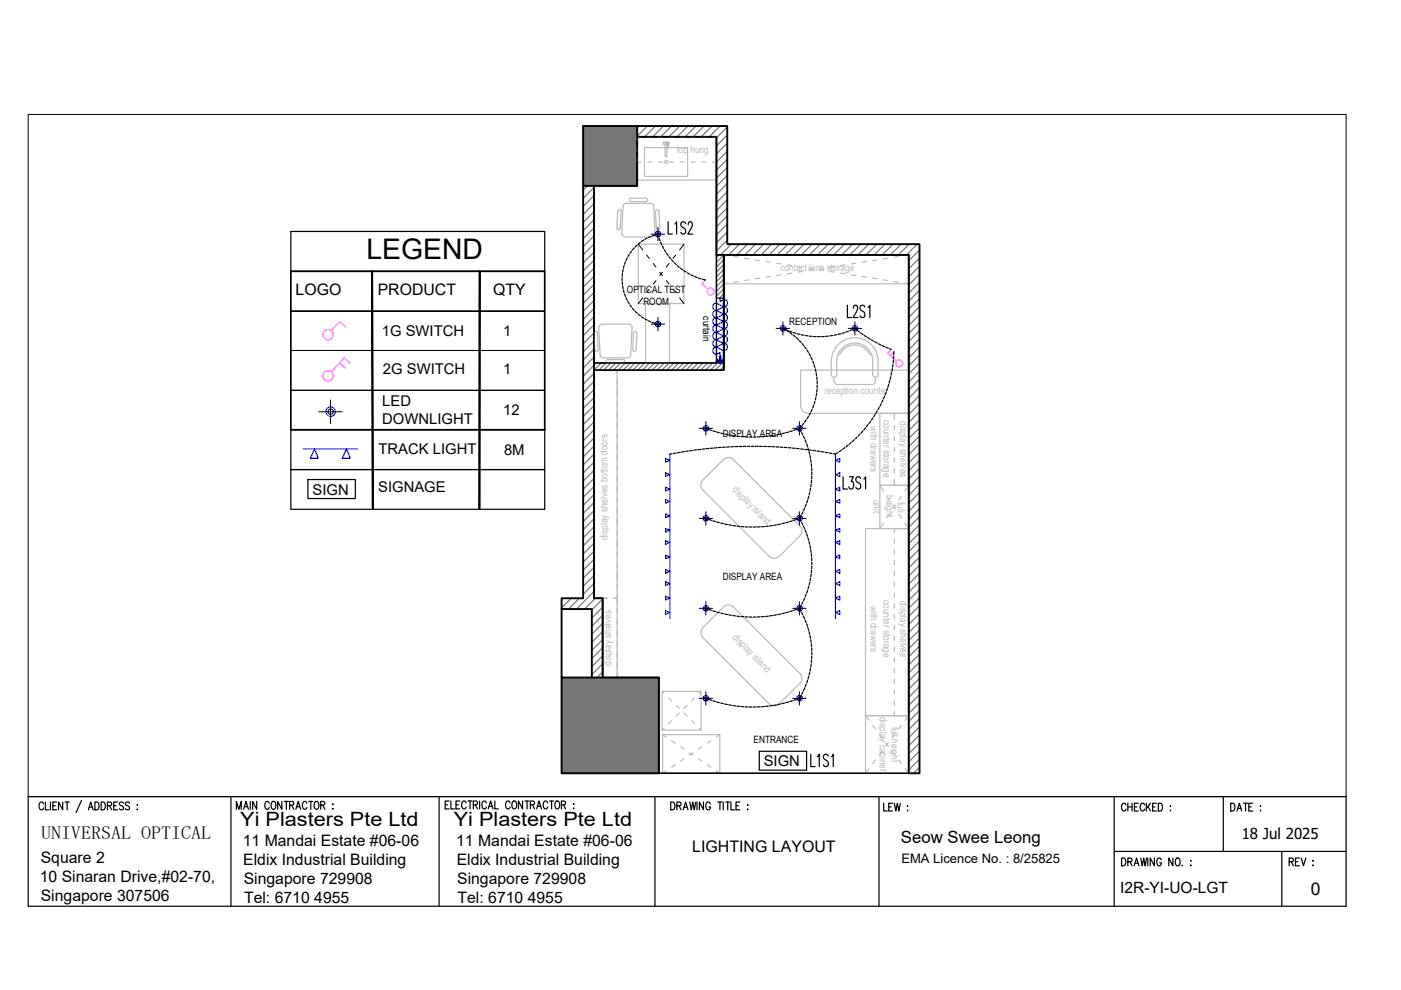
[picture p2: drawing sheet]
<svg xmlns="http://www.w3.org/2000/svg" width="297mm" height="210mm" viewBox="0 0 297 210" stroke-linecap="round" stroke-linejoin="round" font-family="sans-serif">
<!-- layer: PDF3_RC FUR -->
<g fill="none" stroke="#bababa" stroke-width=".25">
<path d="M135.1 29h16.8v9.2h-16.8zM135.1 33.5v.9h.8M135.1 31.2v.9M135.9 29h-.8v.9M136.6 31.3h9.2v6.1h-9.2zM137.3 29h.9M137.3 34.4h.9M139.6 29h.9M139.6 34.4h.9M141 30.6h-.4v-.4h1.2v.4h-.4h.4v-.4h-.4v.4M141 30.4v2.7M141 30.4l.2-.2 .2 .2"/>
<path d="M141 33l.2 .2 .2-.2M141.2 33.3h.1M141.4 30.4v2.7M141.6 30.6l.1 .8zM141.9 34.4h.9M141.9 29h.9M144.2 29h.9M144.2 34.4h.9M146.5 29h.9M146.5 34.4h.9M148.8 34.4h.9M148.8 29h.9"/>
<path d="M151.1 29h.8v.9M151.9 31.2v.9M151.9 33.5v.9h-.8M131.7 44.9l-.2 3.5M131.7 44.8a.38 .38 0 0 0-.3-.3 .38 .38 0 0 0-.4 .3l-.2 3.5a.37 .37 0 0 0 .3 .4 .37 .37 0 0 0 .4-.3M131.8 49.5l.2 .5 .5 .2M135.3 51.8h9.7v12.6h-9.7zM136.9 42h-3.1a.37 .37 0 0 0-.4 .4 .37 .37 0 0 0 .3 .3h3.2M136.9 42a.37 .37 0 0 1 .4 .4 .37 .37 0 0 1-.4 .3M137.9 43.1h-5.1a.71 .71 0 0 0-.7 .7l-.3 5.7M137.9 43.1a.71 .71 0 0 1 .7 .7l.3 5.7M138.9 49.5l-.2 .5-.5 .2h-5.7"/>
<path d="M139 44.9l.2 3.5M139.7 44.8l.2 3.5M139.7 44.8a.37 .37 0 0 0-.3-.3 .37 .37 0 0 0-.4 .4M139.9 48.3a.37 .37 0 0 1-.3 .4 .37 .37 0 0 1-.4-.3M153.4 54.1v6.1h39.3v-6.1h-39.3l.8 .1M155.6 54.4l.9 .1M156.5 59.7l-.9 .1M157.9 54.8l.9 .1M158.8 59.3l-.9 .2M160.1 55.1l.9 .2M161 59l-.9 .1M162.4 55.4l.9 .2"/>
<path d="M163.3 58.6l-.9 .2M164.7 55.8l.9 .1M165.6 58.3l-.9 .1M166.9 56.1l.9 .2M167.8 57.9l-.9 .2M169.2 56.5l.9 .2M170.1 57.6l-.9 .1M171.5 56.9l.8 .1M172.3 57.2l-.8 .2M173.7 57.2l.9 .2M174.6 56.9l-.9 .1M176 57.6l.9 .1"/>
<path d="M176.9 56.5l-.9 .2M178.3 57.9l.9 .2M179.2 56.1l-.9 .2M180.5 58.3l.9 .1M181.4 55.8l-.9 .1M182.8 58.6l.9 .2M183.7 55.4l-.9 .2M185 59l.9 .1M185.9 55.1l-.9 .2M187.3 59.3l.9 .2M188.2 54.8l-.9 .1M189.6 59.7l.9 .1"/>
<path d="M190.5 54.4l-.9 .1M192.7 54.1l-.9 .1M126.5 78.5h-.6v.6M126.6 70.6l.2 3.5M126.7 70.6a.38 .38 0 0 0-.4-.4 .38 .38 0 0 0-.4 .4l.2 3.5a.37 .37 0 0 0 .4 .4 .37 .37 0 0 0 .4-.4M126.9 69.5l.3 5.7M127.3 75.2a.75 .75 0 0 0 .7 .7h5a.71 .71 0 0 0 .7-.7M127.9 78.5h.9M128.9 77h3.2M128.9 76.2h3.2M128.9 76.2a.37 .37 0 0 0-.4 .4 .37 .37 0 0 0 .4 .3M130.2 78.5h.6v.6"/>
<path d="M132.1 76.2a.37 .37 0 0 1 .4 .4 .37 .37 0 0 1-.4 .3M134 69.5l-.3 5.7M134 69.5v-.4l-.5-.3-5.8-.1-.5 .3-.2 .5M134.1 74.1a.37 .37 0 0 0 .4 .4 .37 .37 0 0 0 .4-.4M135 70.6l-.1 3.6M135.1 70.6a.37 .37 0 0 0-.4-.4 .37 .37 0 0 0-.4 .4l-.2 3.5M136.9 64.4h5.1v12.6h-5.1zM154.2 60l-.8 .2M176.2 79.4a.58 .58 0 0 0 .6 .6 .58 .58 0 0 0 .6-.6M177.4 79.4v-3a3.8 3.8 0 0 1 3.8-3.7 3.8 3.8 0 0 1 3.8 3.7v3M184.8 75.2l-.5-.2a3.5 3.5 0 0 0-6.1 0l-.5 .2M185 79.4a.58 .58 0 0 0 .6 .6 .58 .58 0 0 0 .6-.6"/>
<path d="M186.2 76.4v3M186.2 76.4a5 5 0 0 0-5-4.8 5 5 0 0 0-4.9 4.8l-.1 3M191.8 60l.9 .2M125.9 80.4v1M125.9 82.8v.8M125.9 85v1M125.9 87.3v.9M125.9 89.6v.9M125.9 91.9v.9M125.9 94.2v.9M125.9 96.5v.9M125.9 98.8v.9"/>
<path d="M130.8 80.4v1M130.8 82.8v.8M130.8 85v1M130.8 87.3v.9M130.8 89.6v.9M130.8 91.9v.9M130.8 94.2v.9M130.8 96.5v.9M130.8 98.8v.9M153.4 97.4l-4.4 4.3a1.53 1.53 0 0 0 0 2.2l14.1 14.1a1.57 1.57 0 0 0 2.1-.1l4.4-4.3M153.4 97.4a1.51 1.51 0 0 1 2.1 0l14.1 14.1M169.7 86.1v-7.6h23v9.1h-21.4"/>
<path d="M169.8 86.1a1.53 1.53 0 0 0 1.5 1.5M176.8 80v.8M176.8 80.8a.77 .77 0 0 0 .8 .7h7.2M185.6 80v.8a.77 .77 0 0 1-.7 .7M186.5 87.6h6.2v15.3h-6.2zM189.6 90.2v1M189.6 92.5v.9M189.6 94.8v.9M189.6 97.1v.9M189.6 99.4v.9M190.4 87.6h-.8v1.3M191.8 87.6h.9v1.3"/>
<path d="M192.7 90.2v1M192.7 92.5v.9M192.7 94.8v.9M192.7 97.1v.9M192.7 99.4v.9M125.9 101.1v.9M125.9 103.3v1M125.9 105.6v1M125.9 107.9v.9M125.9 110.2v.9M125.9 112.5v.9M125.9 114.8v.9"/>
<path d="M125.9 117.1v.9M125.9 119.4v.9M130.8 101.1v.9M130.8 103.3v1M130.8 105.6v1M130.8 107.9v.9M130.8 110.2v.9M130.8 112.5v.9M130.8 114.8v.9M130.8 117.1v.9M130.8 119.4v.9M169.6 111.5a1.53 1.53 0 0 1 0 2.1"/>
<path d="M183.5 112.1h9.2v39.6h-9.2zM186.5 102.9l.8 1.2M187.3 110.9l-.8 1.2M188.1 105.2l.5 .8M188.6 109l-.5 .8M189.3 107.1l.6 .8M189.6 101.7v1.2h.8M189.6 114.3v.9M189.6 116.6v.9M189.6 118.8v1M189.9 107.1l-.6 .8M190.4 112.1h-.8v.8"/>
<path d="M190.6 109l.5 .8M191.1 105.2l-.5 .8M191.9 110.9l.8 1.2h-.9M192.7 102.9h-6.2v9.2h6.2v-9.2l-.8 1.2M192.7 101.7v1.2h-.9M192.7 112.1v.8M192.7 114.3v.9M192.7 116.6v.9M192.7 118.8v1M125.9 126.3v.5h1.9v16.9h3v-65.2h-4.9v48.3h.6M125.9 121.7v.9M125.9 124v.9"/>
<path d="M127.8 129v1M127.8 131.4v.9M127.8 133.6v1M127.8 135.9v.9M127.8 138.2v.9M127.9 126.8h.9M128.6 126.8h-.8v.9M130 126.8h.8v.9M130.8 126.3v.5h-.6M130.8 121.7v.9M130.8 124v.9M130.8 129v1"/>
<path d="M130.8 131.4v.9M130.8 133.6v1M130.8 135.9v.9M130.8 138.2v.9M153.4 128.7l-4.4 4.3a1.53 1.53 0 0 0 0 2.2l14.1 14M153.4 128.7a1.53 1.53 0 0 1 2.1 0M155.5 128.7l14.1 14.1a1.51 1.51 0 0 1 0 2.1l-4.4 4.3M189.6 121.1v1M189.6 123.4v.9M189.6 125.7v.9M189.6 128v.9M189.6 130.3v.9"/>
<path d="M189.6 132.6v.9M189.6 134.9v.9M189.6 137.2v.9M189.6 139.5v.9M192.7 121.1v1M192.7 123.4v.9M192.7 125.7v.9M192.7 128v.9M192.7 130.3v.9M192.7 132.6v.9M192.7 134.9v.9M192.7 137.2v.9"/>
<path d="M192.7 139.5v.9M127.8 142.8v.9h.8M127.8 140.5v.9M130.8 142.8v.9h-.8M130.8 140.5v.9M140.4 146.6h8.2v8.2h-8.2zM140.4 146.6l.4 .4M140.5 155.8h12.1v8.1h-12.1zM140.5 155.8l.7 .5M140.8 154.4l-.4 .4M141.8 147.9l.6 .7M142.4 157l.7 .6"/>
<path d="M142.4 152.8l-.6 .7M143.4 149.6l.6 .6M144 151.2l-.6 .6M144.3 158.3l.7 .5M145 151.2l.7 .6M145.7 149.6l-.7 .6M146.2 159.6l.7 .5M146.6 152.8l.7 .7M146.9 159.6l-.7 .5M147.3 147.9l-.7 .7M148.2 154.4l.4 .4M148.6 146.6l-.4 .4"/>
<path d="M148.8 158.3l-.7 .5M150.7 157l-.7 .6M152.6 155.8l-.7 .5M163.1 149.2a1.53 1.53 0 0 0 2.2 0M183.5 151.7l.7 1M185 153.8l.6 .8M186.4 155.7l.6 .7M187 159.3l-.6 .7M187.8 157.5l.5 .7M188.3 157.5l-.5 .7M189.2 159.3l.5 .7M189.6 150.9v.8h.8"/>
<path d="M189.6 141.7v1M189.6 144v.9M189.6 146.3v.9M189.6 148.6v.9M189.7 155.7l-.5 .7M191.1 153.8l-.6 .8M192.7 151.7h-9.2v12.2h9.2v-12.2l-.8 1M192.7 150.9v.8h-.9M192.7 141.7v1M192.7 144v.9M192.7 146.3v.9M192.7 148.6v.9"/>
<path d="M141.2 163.4l-.7 .5M143.1 162.2l-.7 .5M145 160.9l-.7 .5M148.1 160.9l.7 .5M150 162.2l.7 .5M151.9 163.4l.7 .5M184.2 163l-.7 .9M185.6 161.1l-.6 .8M190.5 161.1l.6 .8M191.9 163l.8 .9"/>
<circle cx="141.2" cy="34.3" r=".31"/>
</g>
<!-- layer: PDF3_0 -->
<g fill="#767676" stroke="#767676" stroke-width=".21">
<path d="M119.1 143.7l20.6 20.2v-20.2zM119.1 143.7l20.6 20.2h-20.6z"/>
<path d="M123.6 26.7l11.5 12.7v-12.7zM123.6 26.7l11.5 12.7h-11.5z"/>
</g>
<g fill="none" stroke="#767676" stroke-width=".25">
<path d="M124.6 39.4l-1 .9M125.9 39.8l-2.3 2.3M135.5 26.7l-.4 .5M137.3 26.7l-2.2 2.2M139 26.7l-2.3 2.3M140.7 26.7l-2.3 2.3M142.4 26.7l-2.3 2.3M144.1 26.7l-2.3 2.3M145.8 26.7l-2.3 2.3M147.5 26.7l-2.3 2.3M149.3 26.7l-2.4 2.3M151 26.7l-2.3 2.3"/>
<path d="M152.7 26.7l-2.3 2.3M154.2 26.9l-2.3 2.3M154.2 28.6l-2.3 2.3M154.2 30.3l-2.3 2.4M154.2 32.1l-2.3 2.3M154.2 33.8l-2.3 2.3M154.2 35.5l-2.3 2.3M154.2 37.2l-2.3 2.3M154.2 38.9l-2.3 2.3M125.9 41.5l-2.3 2.3M125.9 43.2l-2.3 2.3M125.9 44.9l-2.3 2.3"/>
<path d="M125.9 46.6l-2.3 2.3M125.9 48.3l-2.3 2.3M125.9 50l-2.3 2.3M125.9 51.7l-2.3 2.3M125.9 53.5l-2.3 2.2M125.9 55.2l-2.3 2.3M125.9 56.9l-2.3 2.3M125.9 58.6l-2.3 2.3M152.4 54.1l-.5 .5M153.4 55.1l-1.5 1.5M153.4 54.1l-1.5 1.5M153.4 56.1l-1.5 1.6"/>
<path d="M153.4 57.2l-1.5 1.5M153.4 58.2l-1.5 1.5M153.4 59.2l-1.5 1.6M154.2 40.7l-2.3 2.2M154.2 42.3l-2.3 2.4M154.2 44.1l-2.3 2.3M154.2 45.8l-2.3 2.3M154.2 47.5l-2.3 2.3M154.2 49.2l-2.3 2.3M154.2 50.9l-2.3 2.3M155.1 51.8l-2.3 2.3M156.8 51.8l-2.3 2.3"/>
<path d="M158.5 51.8l-2.3 2.3M160.2 51.8l-2.3 2.3M161.9 51.8l-2.3 2.3M163.6 51.8l-2.3 2.3M165.3 51.8l-2.2 2.3M167.1 51.8l-2.3 2.3M168.8 51.8l-2.3 2.3M170.5 51.8l-2.3 2.3M172.2 51.8l-2.3 2.3M173.9 51.8l-2.3 2.3M175.6 51.8l-2.3 2.3M177.3 51.8l-2.2 2.3"/>
<path d="M179.1 51.8l-2.3 2.3M180.8 51.8l-2.3 2.3M182.5 51.8l-2.3 2.3M184.2 51.8l-2.3 2.3M185.9 51.8l-2.3 2.3M187.6 51.8l-2.3 2.3M189.3 51.8l-2.3 2.3M191.1 51.8l-2.3 2.3M192.8 51.8l-2.3 2.3M194.5 51.8l-2.3 2.3M195 53l-2.3 2.3M195 54.7l-2.3 2.3"/>
<path d="M195 56.4l-2.3 2.3M195 58.1l-2.3 2.3M195 59.9l-2.3 2.3M125.9 60.3l-2.3 2.3M125.9 62l-2.3 2.3M125.9 63.7l-2.3 2.3M125.9 65.5l-2.3 2.2M125.9 67.2l-2.3 2.3M125.9 68.9l-2.3 2.3M125.9 70.6l-2.3 2.3M125.9 72.3l-2.3 2.3M125.9 74l-2.3 2.3"/>
<path d="M125.9 75.7l-2.3 2.3M125.9 79.2l-2.3 2.3M126.4 77l-2.8 2.7M127.5 77l-1.6 1.5M128.5 77l-1.5 1.5M129.5 77l-1.5 1.5M130.6 77l-1.6 1.5M131.6 77l-1.5 1.5M132.6 77l-1.5 1.5M133.6 77l-1.5 1.5M134.6 77l-1.5 1.5M135.7 77l-1.5 1.5"/>
<path d="M136.7 77l-1.5 1.5M137.7 77l-1.5 1.5M138.8 77l-1.5 1.5M139.8 77l-1.5 1.5M140.8 77l-1.5 1.5M141.9 77l-1.6 1.5M142.9 77l-1.5 1.5M143.9 77l-1.5 1.5M145 77l-1.6 1.5M146 77l-1.6 1.5M147 77l-1.5 1.5M148 77l-1.5 1.5"/>
<path d="M149.1 77l-1.6 1.5M150.1 77l-1.5 1.5M151.1 77l-1.5 1.5M152.1 77l-1.5 1.5M153.2 77l-1.6 1.5M153.4 62.3l-.9 .9M153.4 60.3l-1.5 1.5M153.4 61.3l-1.5 1.5M153.4 77.7l-.7 .8M195 61.6l-2.3 2.3M195 63.3l-2.3 2.3M195 65l-2.3 2.3"/>
<path d="M195 66.7l-2.3 2.3M195 68.4l-2.3 2.3M195 70.1l-2.3 2.3M195 71.9l-2.3 2.3M195 73.6l-2.3 2.3M195 75.3l-2.3 2.3M195 77l-2.3 2.3M195 78.7l-2.3 2.3M125.9 80.9l-2.3 2.3M125.9 82.6l-2.3 2.3M125.9 84.3l-2.3 2.3M125.9 86l-2.3 2.3"/>
<path d="M125.9 87.7l-2.3 2.3M125.9 89.5l-2.3 2.3M125.9 91.2l-2.3 2.3M125.9 92.9l-2.3 2.3M125.9 94.6l-2.3 2.3M125.9 96.3l-2.3 2.3M125.9 98l-2.3 2.3M125.9 99.7l-2.3 2.3M195 80.4l-2.3 2.3M195 82.1l-2.3 2.3M195 83.9l-2.3 2.2M195 85.6l-2.3 2.3"/>
<path d="M195 87.3l-2.3 2.3M195 89l-2.3 2.3M195 90.7l-2.3 2.3M195 92.4l-2.3 2.3M195 94.1l-2.3 2.3M195 95.9l-2.3 2.2M195 97.6l-2.3 2.3M195 99.3l-2.3 2.3M125.9 101.4l-2.3 2.3M125.9 103.2l-2.3 2.2M125.9 104.9l-2.3 2.3M125.9 106.6l-2.3 2.3"/>
<path d="M125.9 108.3l-2.3 2.3M125.9 110l-2.3 2.3M125.9 111.7l-2.3 2.3M125.9 113.4l-2.3 2.3M125.9 115.2l-2.3 2.2M125.9 116.9l-2.3 2.3M125.9 118.6l-2.3 2.3M195 101l-2.3 2.3M195 102.7l-2.3 2.3M195 104.4l-2.3 2.3M195 106.1l-2.3 2.3M195 107.8l-2.3 2.3"/>
<path d="M195 109.6l-2.3 2.2M195 111.3l-2.3 2.3M195 113l-2.3 2.3M195 114.7l-2.3 2.3M195 116.4l-2.3 2.3M195 118.1l-2.3 2.3M195 119.8l-2.3 2.3M119.4 126.8l-.3 .4M121.1 126.8l-2 2.1M122.8 126.8l-2.3 2.3M125.9 120.3l-2.3 2.3M125.9 122l-2.3 2.3"/>
<path d="M125.9 123.7l-2.3 2.3M125.9 125.4l-3.7 3.7M126.2 126.8l-2.3 2.3M127.8 127l-2.3 2.3M127.8 128.7l-2.3 2.3M127.8 130.5l-2.3 2.3M127.8 132.2l-2.3 2.3M127.8 133.9l-2.3 2.3M127.8 135.6l-2.3 2.3M127.8 137.3l-2.3 2.3M127.8 139l-2.3 2.3M195 121.6l-2.3 2.3"/>
<path d="M195 123.3l-2.3 2.3M195 125l-2.3 2.3M195 126.7l-2.3 2.3M195 128.4l-2.3 2.3M195 130.1l-2.3 2.3M195 131.8l-2.3 2.3M195 133.6l-2.3 2.2M195 135.2l-2.3 2.4M195 137l-2.3 2.3M195 138.7l-2.3 2.3M127.8 140.8l-2.3 2.2M127.8 142.5l-1.2 1.2"/>
<path d="M195 140.4l-2.3 2.3M195 142.1l-2.3 2.3M195 143.8l-2.3 2.3M195 145.6l-2.3 2.2M195 147.3l-2.3 2.3M195 149l-2.3 2.3M195 150.7l-2.3 2.3M195 152.4l-2.3 2.3M195 154.1l-2.3 2.3M195 155.8l-2.3 2.3M195 157.5l-2.3 2.3M195 159.3l-2.3 2.2"/>
<path d="M195 161l-2.3 2.3M195 162.7l-1.3 1.2"/>
</g>
<!-- layer: PDF3_WALL -->
<path d="M125.9 39.4v87.4h1.9v16.9M135.1 29h16.8v25.1h40.8v109.8h2.3v-112.1h-40.8v-25.1h-30.6v100.1h-4.5v37.1h20.6v-20.2h-20.6M135.1 26.7v12.7h-11.5M119.1 129.1h6.4v14.6" fill="none" stroke="#000" stroke-width=".4"/>
<!-- layer: PDF3_FLOOR -->
<path d="M139.7 163.9h53" fill="none" stroke="#000" stroke-width=".21"/>
<!-- layer: PDF3_PT WALL -->
<path d="M151.9 54.1v9.1h1.5v-9.1M125.9 77h27.5v1.5h-27.5" fill="none" stroke="#000" stroke-width=".25"/>
<!-- layer: PDF3_0 -->
<g fill="none" stroke="#00f" stroke-width=".25">
<path d="M151.9 75.1l.8-.3v.7h.1v1M151.9 64.3l1.5 .8-1.5 .7 1.5 .8-1.5 .8 1.5 .7-1.5 .8 1.5 .8-1.5 .8 1.5 .8-1.5 .7 1.5 .8-1.5 .8 1.6 .8a.79 .79 0 0 0 .7-.8 .79 .79 0 0 0-.7-.8M151.9 76.2l.2 .1M151.9 72a.77 .77 0 0 0-.8 .8 .77 .77 0 0 0 .8 .7 .79 .79 0 0 0-.8 .8 .79 .79 0 0 0 .8 .8M151.9 70.4a.79 .79 0 0 0-.8 .8 .79 .79 0 0 0 .8 .8M151.9 68.9a.79 .79 0 0 0-.8 .8 .79 .79 0 0 0 .8 .8M151.9 65.8a.77 .77 0 0 0-.8 .8 .77 .77 0 0 0 .8 .7 .79 .79 0 0 0-.8 .8 .79 .79 0 0 0 .8 .8M151.9 64.2a.79 .79 0 0 0-.8 .8 .79 .79 0 0 0 .8 .8M151.9 76.3l.3 .1-.1 .2 .2-.1v.3l.2-.1v.2l.1-.1M151.9 76.3l.1 .1M152 76.4l.5 .6 .1-.1M152.1 76.3l.6 .5"/>
<path d="M152.6 76.9l.1 .1M152.7 63.2v.7l.7-.4M152.7 76.8h-.1l.1-.1-.1-.1h.1l-.1-.1 .1-.1-.1-.1 .1-.1h-.1l.1-.1-.1-.1 .1-.1h-.1l.1-.1-.1-.1 .1-.1-.1-.1v1.4M152.8 76.5v.3M153.1 76.4l-.5 .4M153.2 76.3l-.1 .1M153.3 76.2l-.1 .1M153.3 76.2v.2h-.2v.2h-.1v.1h-.1v.1h-.1l.1 .1 .5-.5M153.4 76.2v.1M153.5 69.7a.77 .77 0 0 1 .7 .7 .77 .77 0 0 1-.7 .8 .79 .79 0 0 1 .7 .8 .79 .79 0 0 1-.7 .8M153.5 68.1a.79 .79 0 0 1 .7 .8 .79 .79 0 0 1-.7 .8M153.5 66.6a.79 .79 0 0 1 .7 .8 .79 .79 0 0 1-.7 .7"/>
<path d="M153.5 63.5a.77 .77 0 0 1 .7 .7 .77 .77 0 0 1-.7 .8 .79 .79 0 0 1 .7 .8 .79 .79 0 0 1-.7 .8M153.5 76.3l-.1 .1"/>
</g>
<!-- layer: PDF3_DM -->
<path d="M151.9 64.7v3.9M153.4 64.7v3.9M125.9 80v3.8" fill="none" stroke="#000" stroke-width=".21"/>
<!-- layer: PDF3_RC FUR -->
<g fill="none" stroke="#000" stroke-width=".21">
<path d="M135.3 51.8l1 1.2M137.1 54.1l.6 .7M138.5 55.9l.6 .7M139.1 59.5l-.6 .7M139.9 57.7l.5 .7M140.4 57.7l-.5 .7M141.3 59.5l.5 .7M141.8 55.9l-.5 .7M143.3 54.1l-.6 .7M145 51.8l-.9 1.2M136.3 63.2l-1 1.2M137.7 61.3l-.6 .8"/>
<path d="M142.7 61.3l.6 .8M144.1 63.2l.9 1.2"/>
</g>
<!-- layer: PDF3_RC STRUCTURE -->
<path d="M154 54.1l-.6 .5M126.1 78.5l-.2 .2M151.9 76.5l-.4 .5" fill="none" stroke="#bababa" stroke-width=".25"/>
<!-- layer: PDF3_RC SETTING -->
<path d="M135.1 29h16.8v48h-26v-37.6h9.2zM125.9 78.5h27.5v-24.4v24.4v-24.4h39.3v109.8h-53v-20.2h-11.9v-16.9h-1.9z" fill="none" stroke="#000" stroke-width=".3"/>
<!-- layer: PDF3_RC ACCS -->
<g fill="none" stroke="#00f" stroke-width=".25">
<path d="M66.7 95.2l.8 2h-1.7zM73.5 95.2l.8 2h-1.7zM141.1 97.2l.9 .4-.9 .4zM142 96.3v34.9M177.1 96.3v34.9M177.1 97.6l.9-.4v.8zM141.1 109l.9 .4-.9 .3zM141.1 112l.9 .4-.9 .4zM141.1 105.9l.9 .4-.9 .4zM141.1 100.3l.9 .3-.9 .4zM141.1 103.3l.9 .4-.9 .4zM141.1 117.7l.9 .4-.9 .4z"/>
<path d="M141.1 114.7l.9 .3-.9 .4zM177.1 109.4l.9-.4v.7zM177.1 112.4l.9-.4v.8zM177.1 106.3l.9-.4v.8zM177.1 100.6l.9-.3v.7zM177.1 103.7l.9-.4v.8zM177.1 118.1l.9-.4v.8zM177.1 115l.9-.3v.7zM141.1 120.8l.9 .3-.9 .4zM141.1 126.4l.9 .4-.9 .4zM141.1 129.5l.9 .4-.9 .4zM141.1 123.4l.9 .4-.9 .3z"/>
<path d="M177.1 121.1l.9-.3v.7zM177.1 126.8l.9-.4v.8zM177.1 129.9l.9-.4v.8zM177.1 123.8l.9-.4v.7z"/>
<circle cx="139.5" cy="49.6" r=".58"/>
<circle cx="139.5" cy="68.7" r=".58"/>
<circle cx="166" cy="69.6" r=".58"/>
<circle cx="181.3" cy="69.6" r=".58"/>
<circle cx="70.1" cy="87.3" r="1.01"/>
<circle cx="149.7" cy="90.8" r=".58"/>
<circle cx="169.5" cy="90.8" r=".58"/>
<circle cx="149.7" cy="109.9" r=".58"/>
<circle cx="169.5" cy="109.9" r=".58"/>
<circle cx="149.7" cy="129" r=".58"/>
<circle cx="169.5" cy="129" r=".58"/>
<circle cx="149.7" cy="148" r=".58"/>
<circle cx="169.5" cy="148" r=".58"/>
</g>
<g fill="none" stroke="#000" stroke-width=".21">
<path d="M138.1 49.6h2.8M139.5 48.2v2.9M138.1 68.7h2.8M139.5 67.3v2.8M164.6 69.6h2.8M166 68.2v2.8M179.8 69.6h2.9M181.3 68.2v2.8M67.6 87.3h5M70.1 84.8v5M148.2 90.8h2.9M149.7 89.4v2.9"/>
<path d="M168.1 90.8h2.8M169.5 89.4v2.9M148.2 109.9h2.9M149.7 108.5v2.8M168.1 109.9h2.8M169.5 108.5v2.8M148.2 129h2.9M149.7 127.6v2.8M168.1 129h2.8M169.5 127.6v2.8M148.2 148.1h2.9M149.7 146.7v2.8"/>
<path d="M168.1 148.1h2.8M169.5 146.7v2.8"/>
<circle cx="139.5" cy="49.6" r=".31"/>
<circle cx="139.5" cy="68.7" r=".31"/>
<circle cx="166" cy="69.6" r=".31"/>
<circle cx="181.3" cy="69.6" r=".31"/>
<circle cx="70.1" cy="87.3" r=".56"/>
<circle cx="149.7" cy="90.8" r=".31"/>
<circle cx="169.5" cy="90.8" r=".31"/>
<circle cx="149.7" cy="109.9" r=".31"/>
<circle cx="169.5" cy="109.9" r=".31"/>
<circle cx="149.7" cy="129" r=".31"/>
<circle cx="169.5" cy="129" r=".31"/>
<circle cx="149.7" cy="148" r=".31"/>
<circle cx="169.5" cy="148" r=".31"/>
</g>
<!-- layer: 0 -->
<g fill="none" stroke="#f0f" stroke-width=".25">
<path d="M149.6 59.4l-.7 .8 1.2 1.2M72 76.9l1.2 1.1M73.2 69.3l-1.2-1.1-1.8 1.9M74.2 77l-1.2-1.1-2.8 3M189 74.1l-.8 .8 1.9 1.7M189.5 74.6l-.7 .8"/>
<circle cx="69.6" cy="79.7" r="1.09"/>
<circle cx="69.6" cy="71" r="1.09"/>
<circle cx="150.7" cy="61.8" r=".73"/>
<circle cx="190.6" cy="77" r=".73"/>
</g>
<!-- layer: PDF_Geometry -->
<path d="M61.7 57.5h53.8v33.6h-53.8zM79 108l-.1-50.5 .1 50.5M101.6 108l.1-50.5-.1 50.5" fill="none" stroke="#000" stroke-width=".36"/>
<path d="M115.5 66h-53.8h53.8M115.5 74.3h-53.8h53.8M115.5 82.8h-53.8h53.8" fill="none" stroke="#000" stroke-width=".21"/>
<!-- layer: 0 -->
<g fill="none" stroke="#000" stroke-width=".25">
<path d="M61.7 49.1h53.8v8.4h-53.8zM131.9 58.9v.6M131.9 59.8l.1 .5M132 58l-.1 .6M132.1 57.2l-.1 .5M132.3 56.3l-.1 .6M132.6 55.5l-.2 .5M133 54.7l-.3 .5M133.4 53.9l-.3 .5M133.9 53.2l-.3 .5M134.5 52.6l-.4 .4M135.1 52l-.4 .4"/>
<path d="M135.8 51.4l-.5 .3M136.5 50.9l-.5 .3M137.2 50.5l-.5 .3M138 50.1l-.5 .2M138.9 49.8l-.6 .2M139.1 49.7l.4-.1 .2 .7M139.8 50.6l.2 .5M140.1 51.4l.2 .5M140.4 52.2l.3 .5M140.9 53l.2 .4M141.3 53.7l.4 .5M141.8 54.4l.4 .5"/>
<path d="M142.4 55.1l.4 .4M143 55.7l.4 .4M143.6 56.3l.4 .4M144.3 56.9l.4 .3M145 57.4l.5 .3M145.7 57.9l.5 .2M146.5 58.3l.5 .2M147.3 58.6l.5 .2M148.1 58.9l.5 .2M148.9 59.2l.7 .2M132 60.6l.1 .6M132.2 61.5l.1 .6"/>
<path d="M132.4 62.3l.2 .6M132.7 63.1l.3 .6M133.1 63.9l.3 .5M133.6 64.7l.3 .4M134.1 65.4l.4 .4M134.7 66l.4 .4M135.3 66.6l.5 .4M136 67.2l.5 .3M136.7 67.6l.6 .3M137.5 68l.5 .3M138.3 68.4l.6 .2M139.1 68.6l.4 .1"/>
<path d="M166 69.6l.3 .2M166.6 69.9l.5 .2M167.4 70.2l.5 .2M168.2 70.5l.5 .2M169 70.8l.6 .1M169.9 71l.5 .1M170.7 71.1l.6 .1M171.6 71.3h.6M172.5 71.3l.5 .1M173.3 71.4h.6M174.8 71.3l-.6 .1M175.6 71.3h-.5"/>
<path d="M176.5 71.1l-.6 .1M177.4 71l-.6 .1M178.2 70.8l-.5 .1M179.1 70.5l-.6 .2M179.9 70.2l-.6 .2M180.7 69.9l-.5 .2M181 69.8l.3-.2 .3 .3M181.8 70.1l.5 .3M182.5 70.6l.5 .3M183.2 71.1l.5 .3M183.9 71.6l.5 .3M184.7 72l.5 .3"/>
<path d="M185.4 72.4l.6 .3M186.2 72.9l.5 .2M187 73.3l.5 .2M187.8 73.6l.5 .2M188.6 73.9l.4 .2M188.9 79.9l-.2 .5M189 79l-.1 .6M189.2 78.1l-.1 .6M189.3 77.3l-.1 .5M189.4 76.4v.6M189.5 75.5l-.1 .6M189.5 74.6v.6"/>
<path d="M61.7 91.1h53.8v8.5h-53.8zM61.7 99.6h53.8v8.4h-53.8zM142.5 96.2l-.5 .1M143.4 96l-.6 .2M144.2 95.9l-.5 .1M145.1 95.8h-.6M146 95.6l-.6 .1M146.8 95.5l-.6 .1M147.7 95.4l-.6 .1M148.6 95.3h-.6M149.4 95.2h-.6M149.7 90.8l.3 .2"/>
<path d="M150.3 95.1h-.6M150.3 91.1l.5 .2M151.1 91.3l.6 .2M151.2 95l-.6 .1M152 91.6l.5 .2M152 94.9l-.6 .1M152.8 91.8l.6 .2M152.9 94.9h-.6M153.7 92l.5 .2M153.8 94.8h-.6M154.5 92.2l.6 .1M154.6 94.8h-.5"/>
<path d="M155.4 92.3l.5 .1M155.5 94.7h-.6M156.2 92.5h.6M156.4 94.7h-.6M157.1 92.6h.6M157.3 94.7h-.6M158 92.6l.5 .1M158.1 94.6l-.6 .1M158.4 94.6h.6M158.8 92.7h.6M159.3 94.6h.6M160.2 94.6h.5"/>
<path d="M160.3 92.7h-.6M161 94.6l.6 .1M161.2 92.6h-.6M161.9 94.7h.6M162 92.6h-.6M162.8 94.7h.6M162.9 92.5h-.6M163.6 94.7h.6M163.8 92.3l-.6 .1M164.5 94.8h.6M164.6 92.2l-.6 .1M165.4 94.8h.6"/>
<path d="M165.5 92l-.6 .2M166.3 94.9h.5M166.3 91.8l-.5 .2M167.1 94.9l.6 .1M167.2 91.6l-.6 .2M168 95l.6 .1M168 91.3l-.5 .2M168.8 91.1l-.5 .1M168.9 95.1h.5M169.5 90.8l-.4 .2M169.5 90.8l.3 .7M169.7 95.2h.6"/>
<path d="M170 91.7l.2 .5M170.3 92.5l.3 .5M170.6 95.3h.6M170.7 93.3l.2 .5M171 94.1l.2 .6M171.3 94.9l.2 .6M171.5 95.4l.5 .1M171.5 95.8l.2 .5M171.7 96.6l.1 .6M171.9 97.5l.1 .5M172 98.3l.1 .6M172.1 99.2v.6"/>
<path d="M172.3 95.5l.6 .1M173.2 95.6l.6 .1M174.1 95.8h.5M174.9 95.9l.6 .1M175.8 96l.5 .1M177.7 95.9l-.6 .4-.5-.1M178.4 95.4l-.5 .4M179.1 94.9l-.4 .4M179.8 94.4l-.4 .4M180.5 93.8l-.5 .4M181.1 93.2l-.4 .4M181.7 92.6l-.4 .4"/>
<path d="M182.4 92l-.4 .4M183 91.4l-.4 .4M183.5 90.7l-.4 .5M184.1 90l-.4 .5M184.6 89.3l-.4 .5M185.1 88.6l-.4 .5M185.6 87.9l-.4 .5M186 87.1l-.3 .5M186.4 86.4l-.3 .5M186.8 85.6l-.2 .5M187.2 84.8l-.2 .5M187.5 84l-.2 .5"/>
<path d="M187.9 83.2l-.3 .5M188.2 82.4l-.2 .5M188.4 81.5l-.2 .6M188.7 80.7l-.2 .6M65.3 101.7h10v4h-10zM149.7 109.9l.3 .1M150.3 110.1l.5 .2M151.1 110.4l.6 .2M152 110.7l.5 .1M152.8 110.9l.6 .1M153.7 111.1l.5 .1M154.5 111.3l.6 .1"/>
<path d="M155.4 111.4l.5 .1M156.2 111.5l.6 .1M157.1 111.6l.6 .1M158 111.7h.5M158.8 111.7l.6 .1M160.3 111.7l-.6 .1M161.2 111.7h-.6M162 111.6l-.5 .1M162.9 111.5l-.6 .1M163.8 111.4l-.6 .1M164.6 111.3l-.6 .1M165.5 111.1l-.6 .1"/>
<path d="M166.3 110.9l-.5 .1M167.2 110.7l-.6 .1M168 110.4l-.5 .2M168.8 110.1l-.5 .2M169.1 110l.4-.1 .3 .6M169.8 109.3l-.3 .6M170 110.8l.2 .5M170.3 108.5l-.3 .5M170.3 111.6l.3 .5M170.6 107.7l-.2 .5M170.7 112.4l.2 .5M170.9 106.9l-.2 .6"/>
<path d="M171 113.2l.2 .5M171.2 106.1l-.2 .5M171.3 114l.2 .5M171.5 105.3l-.2 .5M171.5 114.8l.2 .6M171.7 104.4l-.2 .6M171.7 115.7l.1 .6M171.8 103.5v.6M171.9 116.5l.1 .6M172 102.7l-.1 .6M172 117.4l.1 .6M172.1 101.8l-.1 .6"/>
<path d="M172.1 118.3v.6M172.1 100.1v.6M172.1 119.2v.5M172.1 100.9v.6M149.7 129l.3 .1M150.3 129.2l.5 .2M151.1 129.5l.6 .2M152 129.8l.5 .1M152.8 130l.6 .1M153.7 130.2l.5 .1M154.5 130.4l.6 .1M155.4 130.5l.5 .1"/>
<path d="M156.2 130.6l.6 .1M157.1 130.7l.6 .1M158 130.8h.5M158.8 130.8h.6M160.3 130.8h-.6M161.2 130.8h-.6M162 130.7l-.6 .1M162.9 130.6l-.6 .1M163.8 130.5l-.6 .1M164.6 130.4l-.6 .1M165.5 130.2l-.6 .1M166.3 130l-.5 .1"/>
<path d="M167.2 129.8l-.6 .1M168 129.5l-.5 .2M168.8 129.2l-.5 .2M169.5 129l-.4 .1M169.5 129l.3 .6M169.8 128.4l-.3 .6M170 129.9l.2 .5M170.3 127.6l-.3 .5M170.3 130.7l.3 .5M170.6 126.8l-.2 .5M170.7 131.4l.2 .6M170.9 126l-.2 .5"/>
<path d="M171 132.3l.2 .5M171.2 125.2l-.2 .5M171.3 133.1l.2 .5M171.5 124.3l-.2 .6M171.5 133.9l.2 .6M171.7 123.5l-.2 .6M171.7 134.8l.1 .5M171.8 122.6v.6M171.9 135.6l.1 .6M172 121.8l-.1 .5M172 136.5l.1 .6M172.1 120.9l-.1 .6"/>
<path d="M172.1 140l-.1 .6M172.1 137.4v.5M172.1 138.2v.6M172.1 120v.6M172.1 139.1v.6M149.7 148.1l.3 .1M150.3 148.3l.5 .2M151.1 148.6l.6 .2M152 148.8l.5 .2M152.8 149.1l.6 .1M153.7 149.3l.5 .1M154.5 149.4l.6 .1"/>
<path d="M155.4 149.6l.5 .1M156.2 149.7l.6 .1M157.1 149.8l.6 .1M158 149.9h.5M158.8 149.9h.6M160.3 149.9h-.6M161 159.3h10v4h-10zM161.2 149.9h-.6M162 149.8l-.5 .1M162.9 149.7l-.6 .1M163.8 149.6l-.6 .1M164.6 149.5l-.6 .1"/>
<path d="M165.5 149.3l-.6 .1M166.3 149.1l-.5 .1M167.2 148.8l-.6 .2M168 148.6l-.5 .2M168.8 148.3l-.5 .2M169.5 148.1l-.4 .1M169.8 147.4l-.3 .7M170.3 146.7l-.3 .5M170.6 145.9l-.2 .5M170.9 145.1l-.2 .5M171.2 144.2l-.2 .6M171.5 143.4l-.2 .6"/>
<path d="M171.7 142.6l-.2 .5M171.8 141.7v.6M172 140.8l-.1 .6M6 168.9h279.4v23.2h-279.4zM49 168.9v23.2M93.1 168.9v23.2M138.9 168.9v23.2M186.4 168.9v23.2M236.2 168.9v23.2M259.4 168.9v11.6M271.8 180.5v11.6"/>
</g>
<!-- layer: SLD-LINE -->
<g fill="none" stroke="#000" stroke-width=".25">
<path d="M166 69.6l.5 .3M166.7 70.1l.5 .3M167.5 70.5l.4 .4M168.2 71l.4 .4M168.8 71.6l.5 .4M169.5 72.2l.3 .4M170.1 72.8l.3 .5M170.6 73.5l.3 .5M171.1 74.2l.3 .5M171.5 75l.3 .5M171.9 75.7l.3 .6M172.3 76.6l.2 .5"/>
<path d="M172.6 77.4l.2 .5M172.9 78.2l.1 .6M173 79.1l.1 .5M173.2 79.9v.6M169.8 90.4l-.3 .4M170.4 89.7l-.3 .5M170.9 89l-.3 .5M171.4 88.3l-.3 .5M171.8 87.5l-.3 .5M172.2 86.7l-.2 .6M172.5 85.9l-.2 .6M172.8 85.1l-.2 .6"/>
<path d="M173 84.3l-.1 .5M173.1 83.4l-.1 .6M173.2 82.5v.6M173.2 80.8l.1 .6M173.3 81.7v.5"/>
</g>
<!-- layer: 0 -->
<path d="M64.3 95.2h11.5" fill="none" stroke="#00f" stroke-width=".25"/>
<!-- layer: SLD-TXT -->
<g fill="none" stroke="#000" stroke-width=".25">
<path d="M141.7 47v2.6h.8M143.1 47.5l.4-.5v2.6M145.4 47.4a.58 .58 0 0 0-1-.2 .58 .58 0 0 0 .2 .9l.5 .3a.64 .64 0 0 1 .3 .9 .64 .64 0 0 1-.9 .2l-.2-.3M145.9 47.6v-.1a.49 .49 0 0 1 .6-.5l.3 .5a3.5 3.5 0 0 1-1 2.1h1.1M179.7 64.7v2.6h.9M180.9 65.4l.3-.7h.3l.3 .5a3.5 3.5 0 0 1-.9 2.1h1M183.4 65.1a.58 .58 0 0 0-1-.2 .58 .58 0 0 0 .2 .9 .94 .94 0 0 1 .8 1.2 .54 .54 0 0 1-.5 .3 .54 .54 0 0 1-.6-.3M184.1 65.2l.3-.5v2.6M178.8 101.1v2.6h.9M180.1 101.1h.8l-.4 1h.2a.94 .94 0 0 1-.4 1.6l-.3-.5M182.5 101.5a.58 .58 0 0 0-1-.2 .58 .58 0 0 0 .2 .9l.5 .2a.64 .64 0 0 1 .3 .9 .64 .64 0 0 1-.9 .3l-.2-.3M183.2 101.6l.3-.5v2.6"/>
<path d="M171.9 159.9v2.6h.9M173.3 160.4l.4-.5v2.6M175.6 160.3a.58 .58 0 0 0-.9-.2 .58 .58 0 0 0 .2 1 .94 .94 0 0 1 .7 1.1 .54 .54 0 0 1-.5 .4 .54 .54 0 0 1-.5-.4M176.3 160.4l.4-.5v2.6"/>
</g>
<!-- layer: 0 -->
<path d="M6 24.3h279.4v144.6h-279.4z" fill="none" stroke="#000" stroke-width=".21"/>
<!-- layer: TXT -->
<g fill="none" stroke="#000" stroke-width=".25">
<path d="M9.2 170.4a.49 .49 0 0 0-.6-.3 .49 .49 0 0 0-.3 .6v.4a.49 .49 0 0 0 .3 .6 .49 .49 0 0 0 .6-.4M9.6 170v1.7h.8M10.7 170v1.7M11.2 170.8h.5M12 170h-.8v1.7h.8M13.3 170v1.7l-.9-1.7v1.7M13.8 170h.9M14.2 170v1.7M17.3 169.7l-1.2 2.6M18.7 171.7l.5-1.7 .5 1.7M18.9 171.1h.6M20.1 170a.89 .89 0 0 1 .9 .6 .89 .89 0 0 1-.2 1l-.7 .1z"/>
<path d="M21.4 170a.89 .89 0 0 1 1 .6 .89 .89 0 0 1-.3 1l-.7 .1zM22.8 170.8h.7l.1-.6-.8-.2v1.7M23.2 170.8l.5 .9M24.1 170.8h.5M24.9 170h-.8v1.7h.8M26.2 170.3a.44 .44 0 0 0-.6-.3 .44 .44 0 0 0-.2 .6l.7 .4 .1 .5a.52 .52 0 0 1-.9 0M27.5 170.3a.44 .44 0 0 0-.6-.3 .44 .44 0 0 0-.3 .6l.7 .4 .2 .5a.52 .52 0 0 1-.9 0M29.1 170.6v.2zM29.1 171.5v.2zM50.1 171.6v-1.7l.5 1.7 .5-1.7v1.7M51.7 171.6l.5-1.7 .5 1.7M51.8 171h.7"/>
<path d="M53.1 169.9v1.7M54.4 169.9v1.7l-.8-1.7v1.7M57.1 170.3a.49 .49 0 0 0-.6-.4 .49 .49 0 0 0-.4 .7v.4a.49 .49 0 0 0 .4 .6 .49 .49 0 0 0 .6-.4M57.7 170l.2-.1a.86 .86 0 0 1 .6 .9 .86 .86 0 0 1-.6 .8 1.11 1.11 0 0 1-.2-1.6zM59.8 169.9v1.7l-.9-1.7v1.7M60.3 169.9h.9M60.7 169.9v1.7M61.4 170.7l.8-.1 .1-.2-.1-.4-.8-.1v1.7M61.9 170.7l.4 .9M62.7 171.6l.5-1.7 .5 1.7M62.9 171h.6M65.1 170.3a.49 .49 0 0 0-.6-.4 .49 .49 0 0 0-.4 .7v.4a.49 .49 0 0 0 .4 .6 .49 .49 0 0 0 .6-.4"/>
<path d="M65.5 169.9h.8M65.9 169.9v1.7M66.9 170l.1-.1a.86 .86 0 0 1 .6 .9 .86 .86 0 0 1-.6 .8 1.11 1.11 0 0 1-.1-1.6zM68 170.7l.8-.1 .1-.2-.1-.4-.8-.1v1.7M68.4 170.7l.5 .9M70.6 170.5v.1zM70.6 171.4v.2zM94.4 170.6h.5M95.2 169.8h-.8v1.7h.8M95.6 169.8v1.7h.8M96.7 170.6h.5M97.5 169.8h-.8v1.7h.8"/>
<path d="M98.8 170.2a.49 .49 0 0 0-.6-.4 .49 .49 0 0 0-.3 .7v.4a.49 .49 0 0 0 .3 .6 .49 .49 0 0 0 .6-.4M99.2 169.8h.9M99.7 169.8v1.7M100.4 170.6h.7l.1-.3-.1-.4-.7-.1v1.7M100.8 170.6l.4 .9M101.7 169.8v1.7M103.1 170.2a.49 .49 0 0 0-.6-.4 .49 .49 0 0 0-.3 .7v.4a.49 .49 0 0 0 .3 .6 .49 .49 0 0 0 .6-.4M103.5 171.5l.5-1.7 .5 1.7M103.7 171h.6M104.9 169.8v1.7h.8M108.1 170.2a.49 .49 0 0 0-.6-.4 .49 .49 0 0 0-.3 .7v.4a.49 .49 0 0 0 .3 .6 .49 .49 0 0 0 .6-.4M108.8 169.9l.1-.1a.86 .86 0 0 1 .7 .9 .86 .86 0 0 1-.7 .8 1.11 1.11 0 0 1-.1-1.6z"/>
<path d="M110.8 169.8v1.7l-.9-1.7v1.7M111.3 169.8h.9M111.7 169.8v1.7M112.4 170.6h.8l.1-.3-.1-.4-.8-.1v1.7M112.9 170.6l.4 .9M113.8 171.5l.5-1.7 .5 1.7M114 171h.6M116.1 170.2a.49 .49 0 0 0-.6-.4 .49 .49 0 0 0-.3 .7v.4a.49 .49 0 0 0 .3 .6 .49 .49 0 0 0 .6-.4M116.5 169.8h.9M117 169.8v1.7M117.9 169.9l.1-.1a.91 .91 0 0 1 .4 1.6l-.1 .1a.91 .91 0 0 1-.7-.7 .91 .91 0 0 1 .3-.9zM119 170.6h.8l.1-.3-.1-.4-.8-.1v1.7"/>
<path d="M119.5 170.6l.4 .9M121.6 170.4v.2zM121.6 171.3v.2zM142.2 170a.89 .89 0 0 1 .9 .6 .89 .89 0 0 1-.3 1l-.6 .1zM143.5 170.8h.8v-.6l-.8-.2v1.7M144 170.8l.4 .9M144.9 171.7l.5-1.7 .5 1.7M145 171.1h.7M146.2 170l.4 1.7 .3-1.7 .3 1.7 .3-1.7M147.8 170v1.7M149.1 170v1.7l-.8-1.7v1.7M150.6 170.4a.49 .49 0 0 0-.6-.3 .49 .49 0 0 0-.3 .6v.4a.49 .49 0 0 0 .4 .6 .49 .49 0 0 0 .5-.6h-.3"/>
<path d="M152.2 170h.9M152.6 170v1.7M153.3 170v1.7M153.8 170h.9M154.3 170v1.7M155 170v1.7h.7M156 170.8h.6M156.9 170h-.9v1.7h.9M158.5 170.6v.2zM158.5 171.5v.2zM187.4 170.3v1.7h.7M188.4 171.1h.5"/>
<path d="M189.3 170.3h-.9v1.7h.9M189.6 170.3l.3 1.7 .4-1.7 .3 1.7 .3-1.7M192.3 171.9h.2zM192.4 170.9v.1zM238.7 170.7a.49 .49 0 0 0-.6-.4 .49 .49 0 0 0-.3 .6v.4a.49 .49 0 0 0 .3 .6 .49 .49 0 0 0 .6-.4M239.1 171.1h.9M239.1 170.3v1.7M240 170.3v1.7M240.5 171.1h.5M241.3 170.3h-.8v1.7h.8M242.7 170.7a.48 .48 0 0 0-.6-.4 .48 .48 0 0 0-.4 .6v.4a.48 .48 0 0 0 .4 .6 .48 .48 0 0 0 .6-.4M243 170.3v1.7"/>
<path d="M243.4 171l.5 1M243.9 170.3l-.9 1.1M244.4 171.1h.5M245.2 170.3h-.8v1.7h.8M245.6 170.3a.88 .88 0 0 1 .9 .5 .88 .88 0 0 1-.3 1.1l-.6 .1zM248.1 171.9h.1zM248.2 170.9v.1zM260.9 170.3a.88 .88 0 0 1 .9 .5 .88 .88 0 0 1-.2 1.1l-.7 .1zM262.3 172l.5-1.7 .5 1.7M262.5 171.4h.6M263.6 170.3h.9M264.1 170.3v1.7"/>
<path d="M264.8 171.1h.5M265.6 170.3h-.8v1.7h.8M267.2 171.9h.1zM267.3 170.9v.1zM236.2 180.5h49.2M237.8 181.9a.88 .88 0 0 1 .9 .6 .88 .88 0 0 1-.3 1l-.6 .1zM239.1 182.7l.8-.1 .1-.2-.1-.4-.8-.1v1.7M239.6 182.7l.4 .9M240.5 183.6l.5-1.7 .5 1.7M240.7 183h.6M241.9 181.9l.3 1.7 .3-1.7 .3 1.7 .3-1.7M243.4 181.9v1.7"/>
<path d="M244.8 181.9v1.7l-.9-1.7v1.7M246.2 182.3a.49 .49 0 0 0-.6-.4 .49 .49 0 0 0-.3 .7v.3a.5 .5 0 0 0 .4 .7 .5 .5 0 0 0 .5-.7h-.3M248.7 181.9v1.7l-.9-1.7v1.7M249.4 182a.73 .73 0 0 1 .8 .3 .73 .73 0 0 1-.1 .9 .49 .49 0 0 1-.6 .4 .49 .49 0 0 1-.3-.7zM250.6 183.4l.1 .1M252.4 183.5h.1zM252.5 182.5v.1zM273.3 182.7l.8-.1 .1-.2-.1-.4-.8-.1v1.7M273.8 182.7l.4 .9M274.7 182.7h.5M275.5 181.9h-.8v1.7h.8M275.9 181.9l.5 1.7 .5-1.7"/>
<path d="M278.3 183.5h.2zM278.4 182.5v.1z"/>
</g>
<text font-size="6" x="77.7" y="55">LEGEND</text>
<g font-size="4.2">
<text x="51" y="175.2">Yi Plasters Pte Ltd</text>
<text x="96.2" y="175.2">Yi Plasters Pte Ltd</text>
</g>
<text font-size="3.9" x="8.7" y="177.8">UNIVERSAL OPTICAL</text>
<text font-size="3.7" x="277.9" y="189.7">0</text>
<text font-size="3.6" x="191" y="178.6">Seow Swee Leong</text>
<g font-size="3.4">
<text x="62.7" y="62.6">LOGO</text>
<text x="80.1" y="62.6">PRODUCT</text>
<text x="104.5" y="62.6">QTY</text>
<text x="146.8" y="180.7">LIGHTING LAYOUT</text>
</g>
<g font-size="3.3">
<text x="51.5" y="179.4">11 Mandai Estate #06-06</text>
<text x="96.7" y="179.4">11 Mandai Estate #06-06</text>
<text x="8.6" y="183">Square 2</text>
<text x="51.6" y="183.4">Eldix Industrial Building</text>
<text x="96.8" y="183.4">Eldix Industrial Building</text>
<text x="8.4" y="187">10 Sinaran Drive,#02-70,</text>
<text x="8.6" y="191">Singapore 307506</text>
<text x="51.7" y="187.4">Singapore 729908</text>
<text x="51.7" y="191.5">Tel: 6710 4955</text>
<text x="96.9" y="187.4">Singapore 729908</text>
<text x="97" y="191.5">Tel: 6710 4955</text>
<text x="237.5" y="189.4">I2R-YI-UO-LGT</text>
</g>
<text font-size="3.2" x="263.3" y="177.8">18 Jul 2025</text>
<g font-size="3.1">
<text x="80.9" y="71.2">1G SWITCH</text>
<text x="106.7" y="71.2">1</text>
<text x="81.2" y="79.4">2G SWITCH</text>
<text x="106.7" y="79.2">1</text>
<text x="81.1" y="86.1">LED</text>
<text x="81.1" y="89.9">DOWNLIGHT</text>
<text x="106.7" y="88">12</text>
<text x="80.2" y="96.3">TRACK LIGHT</text>
<text x="106.9" y="96.4">8M</text>
<text x="66.3" y="104.9">SIGN</text>
<text x="80.2" y="104.4">SIGNAGE</text>
<text x="161.9" y="162.5">SIGN</text>
</g>
<text font-size="2.8" x="191.1" y="183">EMA Licence No. : 8/25825</text>
<g font-size="2.1" fill="#bababa">
<text x="143.5" y="32.4">top hung</text>
<text x="165.5" y="57.5">contact lens storage</text>
<text x="174.8" y="83.5">reception counter</text>
<text x="187.3" y="89.1" transform="rotate(90 187.3 89.1)">counter storage</text>
<text x="190.8" y="89.3" transform="rotate(90 190.8 89.3)">display shelves</text>
<text x="184.6" y="90.3" transform="rotate(90 184.6 90.3)">with drawers</text>
<text x="155.2" y="104" transform="rotate(45 155.2 104)">display island</text>
<text x="185.2" y="105.9" transform="rotate(90 185.2 105.9)">unit</text>
<text x="188" y="104.9" transform="rotate(90 188 104.9)">height</text>
<text x="190.3" y="106.4" transform="rotate(90 190.3 106.4)">full</text>
<text x="128.8" y="114.6" transform="rotate(-90 128.8 114.6)">display shelves bottom doors</text>
<text x="184.6" y="128.5" transform="rotate(90 184.6 128.5)">with drawers</text>
<text x="187.3" y="127.2" transform="rotate(90 187.3 127.2)">counter storage</text>
<text x="190.8" y="127.5" transform="rotate(90 190.8 127.5)">display shelves</text>
<text x="155.2" y="135.3" transform="rotate(45 155.2 135.3)">display island</text>
<text x="129.6" y="141.2" transform="rotate(-90 129.6 141.2)">display shelves</text>
<text x="186.5" y="151.9" transform="rotate(90 186.5 151.9)">display cabinet</text>
<text x="189" y="154" transform="rotate(90 189 154)">full height</text>
</g>
<g font-size="2.1">
<text x="132.9" y="62.1">OPTICAL TEST</text>
<text x="136.4" y="64.6">ROOM</text>
<text x="149.1" y="67.1" transform="rotate(90 149.1 67.1)">curtain</text>
<text x="167.3" y="68.9">RECEPTION</text>
<text x="153.2" y="92.6">DISPLAY AREA</text>
<text x="153.2" y="123">DISPLAY AREA</text>
<text x="159.8" y="157.5">ENTRANCE</text>
</g>
</svg>
